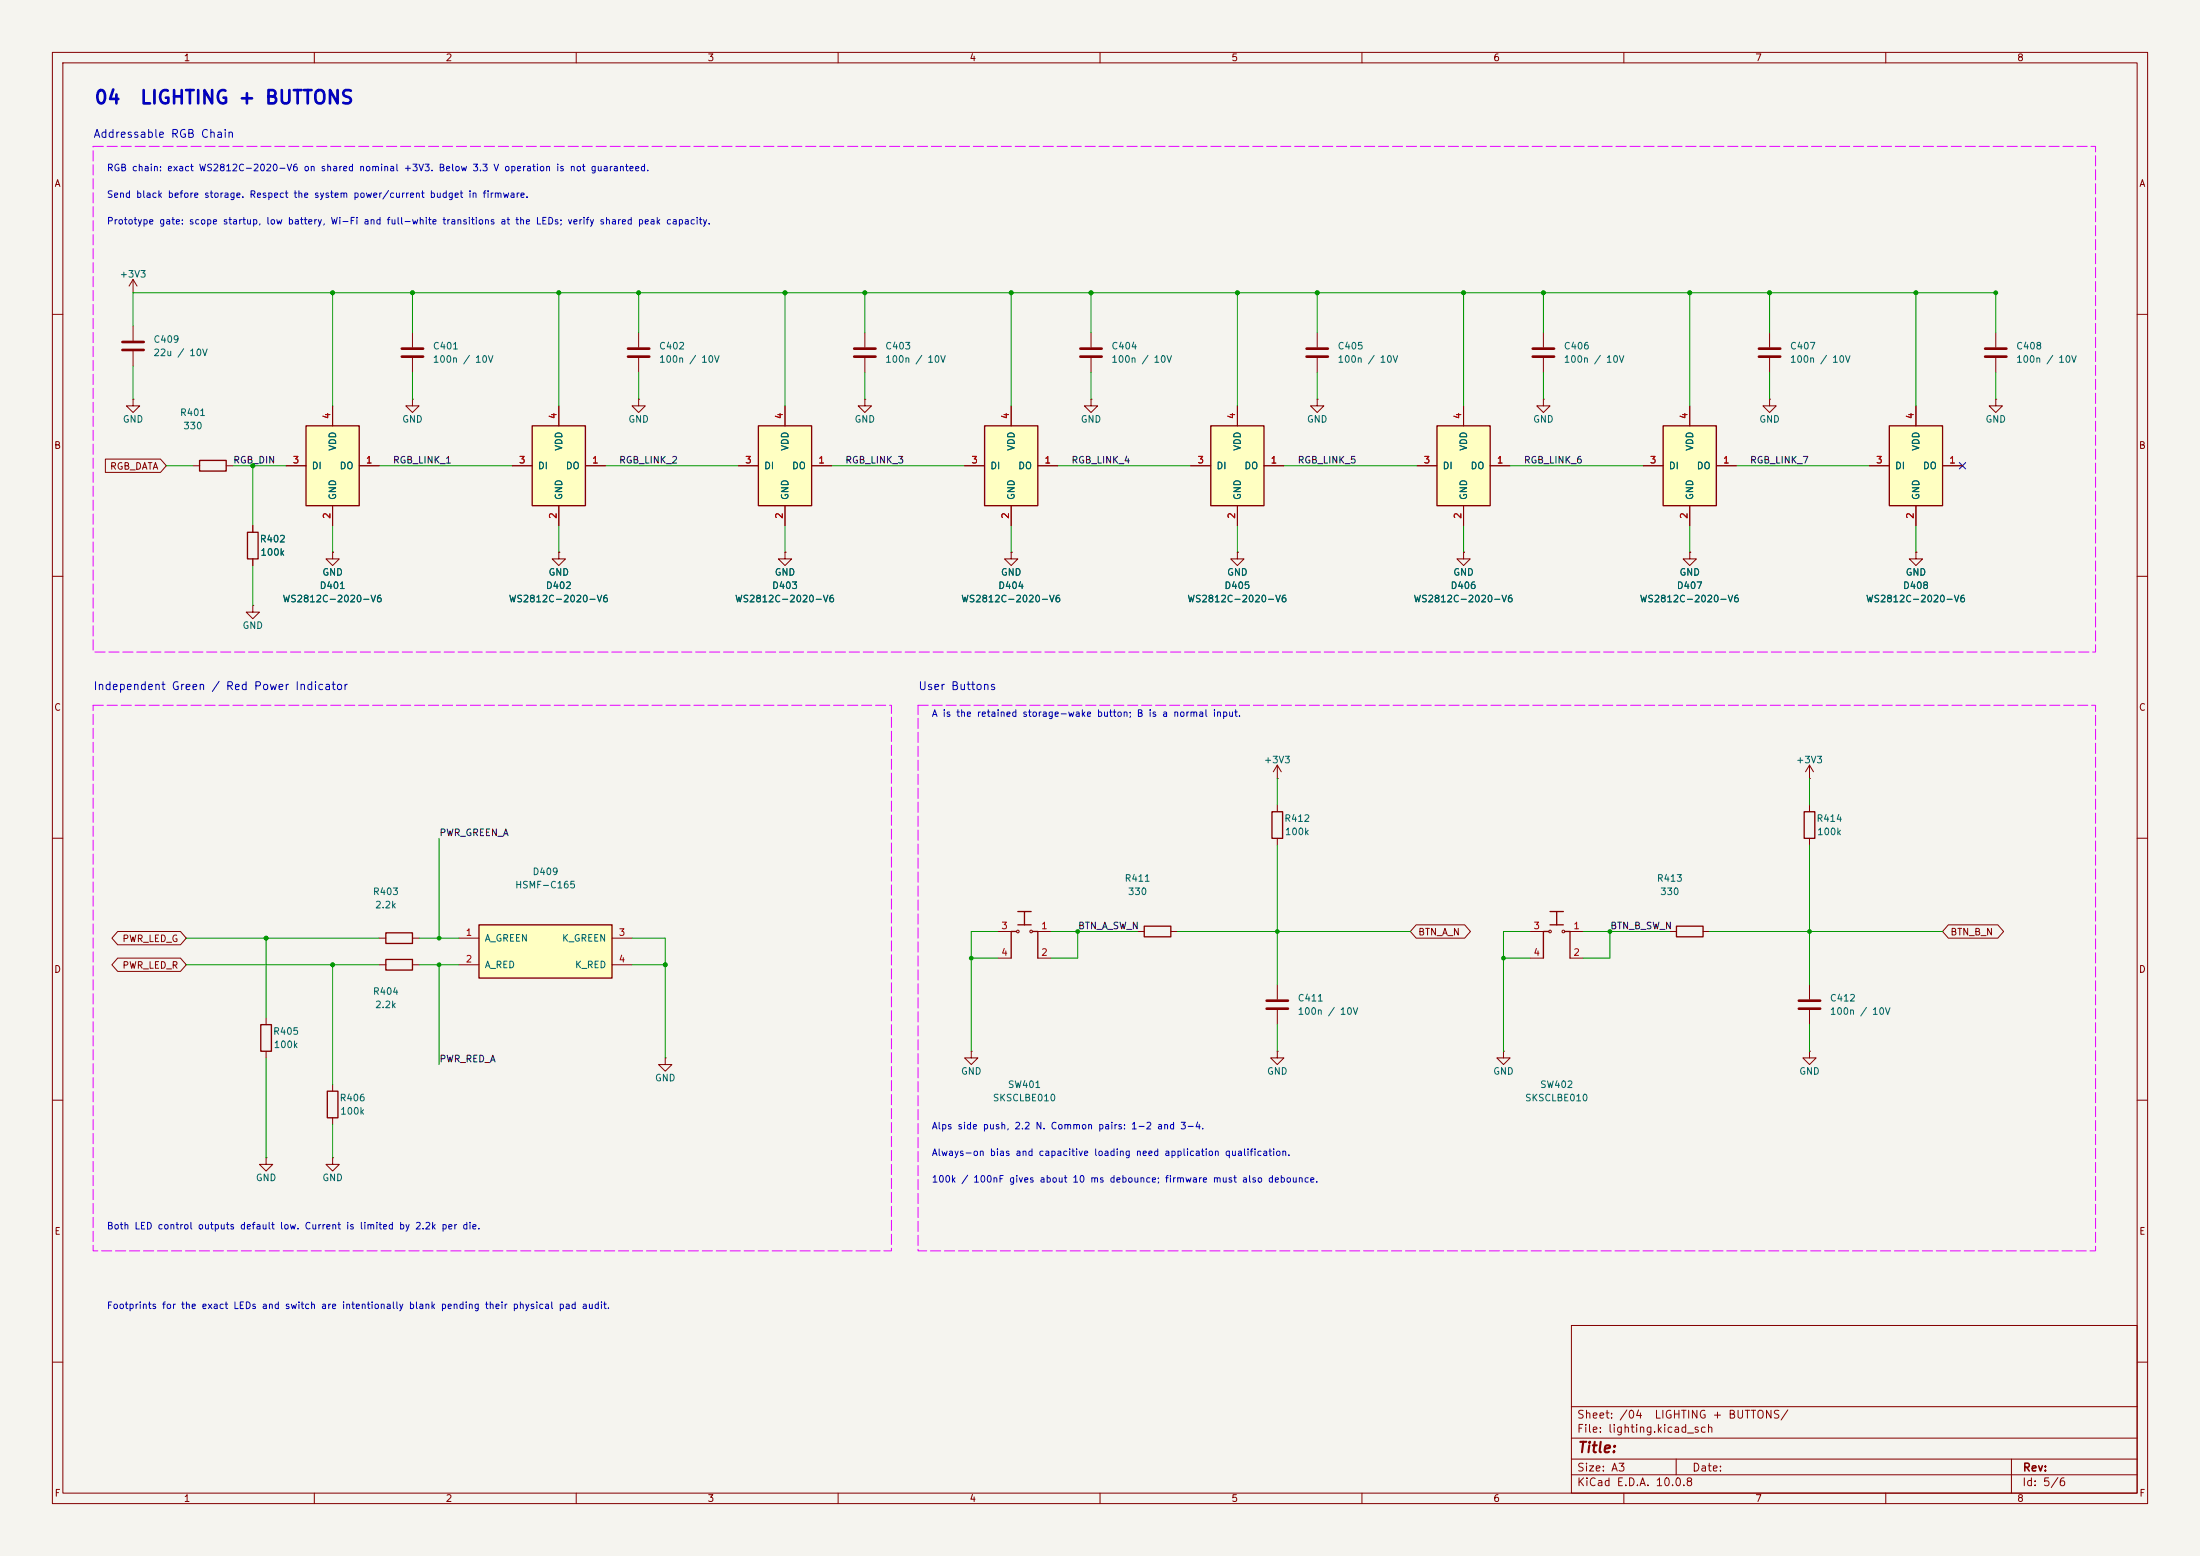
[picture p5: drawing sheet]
<svg xmlns="http://www.w3.org/2000/svg" width="420mm" height="297mm" viewBox="0 0 420 297" stroke-linecap="round" stroke-linejoin="round" font-family="sans-serif">
<path d="M0 0h420v297h-420z" fill="#f5f4ef" stroke="#f5f4ef" stroke-width=".19"/>
<g fill="none" stroke="#840000" stroke-width=".19">
<path d="M10 10h400v277h-400zM12 12h396v273h-396zM60 10v2M110 10v2M160 10v2M210 10v2M260 10v2M310 10v2M360 10v2M10 60h2M25.4 76.2v1.3h1.3l-1.3 1.2-1.3-1.2h1.3M25.4 76.2h.1"/>
<path d="M408 60h2M10 110h2M279.4 105.4v1.3h1.3l-1.3 1.3-1.3-1.3h1.3M279.4 105.4h.1M408 110h2M10 160h2M408 160h2M10 210h2M408 210h2M300 253h108v32h-108zM10 260h2M300 278.5h108"/>
<path d="M300 274.5h108M300 268.5h108M320 278.5v3M384 278.5v6.5M408 260h2M60 285v2M110 285v2M160 285v2M210 285v2M260 285v2M300 281.5h108M310 285v2"/>
<path d="M360 285v2"/>
</g>
<path d="M317.5 81.3h10.2v15.2h-10.2z" fill="#ffffc2"/>
<path d="M317.5 81.3h10.2v15.2h-10.2z" fill="none" stroke="#840000" stroke-width=".25"/>
<path d="M165.1 76.2v1.3h1.3l-1.3 1.2-1.3-1.2h1.3M165.1 76.2h.1M322.6 77.5v3.8M313.7 88.9h3.8M322.6 96.5v3.8M327.7 88.9h3.8M106.7 105.4v1.3h1.2l-1.2 1.3-1.3-1.3h1.3M106.7 105.4h.1" fill="none" stroke="#840000" stroke-width=".19"/>
<path d="M91.4 176.5h25.4v10.2h-25.4z" fill="#ffffc2"/>
<path d="M73.7 178.1h5v2h-5zM91.4 176.5h25.4v10.2h-25.4zM73.7 183.1h5v2.1h-5z" fill="none" stroke="#840000" stroke-width=".25"/>
<path d="M381 76.2v1.3h1.3l-1.3 1.2-1.3-1.2h1.3M381 76.2h.1M381 63.5v2.8M381 68.3v2.8M72.4 179.1h1.3M78.7 179.1h1.3M87.6 179.1h3.8M116.8 179.1h3.8M72.4 184.2h1.3M78.7 184.2h1.3M87.6 184.2h3.8M116.8 184.2h3.8" fill="none" stroke="#840000" stroke-width=".19"/>
<path d="M379 66.5h4M379 68.1h4" fill="none" stroke="#840000" stroke-width=".51"/>
<path d="M360.7 81.3h10.1v15.2h-10.1z" fill="#ffffc2"/>
<path d="M360.7 81.3h10.1v15.2h-10.1z" fill="none" stroke="#840000" stroke-width=".25"/>
<path d="M251.5 76.2v1.3h1.2l-1.2 1.2-1.3-1.2h1.3M251.5 76.2h.1M251.5 63.5v2.8M251.5 68.3v2.8M365.8 77.5v3.8M356.9 88.9h3.8M365.8 96.5v3.8M370.8 88.9h3.8" fill="none" stroke="#840000" stroke-width=".19"/>
<path d="M249.4 66.5h4.1M249.4 68.1h4.1" fill="none" stroke="#840000" stroke-width=".51"/>
<path d="M231.1 81.3h10.2v15.2h-10.2z" fill="#ffffc2"/>
<g fill="none" stroke="#840000" stroke-width=".25">
<path d="M231.1 81.3h10.2v15.2h-10.2zM344.4 154.9h2.1v5.1h-2.1zM194.1 177.8h-1.1v5.1M194.3 174h2.5M194.3 176.5h2.5M195.6 174v2.5M197.1 177.8h1v5.1M295.7 177.8h-1.1v5.1M295.9 174h2.5M295.9 176.5h2.5M297.2 174v2.5M298.7 177.8h1v5.1"/>
<path d="M320 176.8h5.1v2h-5.1zM62.5 208.3h2v5.1h-2z"/>
</g>
<g fill="none" stroke="#840000" stroke-width=".19">
<path d="M121.9 63.5v2.8M121.9 68.3v2.8M208.3 76.2v1.3h1.2l-1.2 1.2-1.3-1.2h1.3M208.3 76.2h.1M208.3 63.5v2.8M208.3 68.3v2.8M236.2 77.5v3.8M294.6 76.2v1.3h1.3l-1.3 1.2-1.2-1.2h1.2M294.6 76.2h.1M294.6 63.5v2.8M294.6 68.3v2.8M337.8 76.2v1.3h1.3l-1.3 1.2-1.3-1.2h1.3"/>
<path d="M337.8 76.2h.1M337.8 63.5v2.8M337.8 68.3v2.8M227.3 88.9h3.8M236.2 96.5v3.8M241.3 88.9h3.8M48.3 115.6v1.2h1.2l-1.2 1.3-1.3-1.3h1.3M48.3 115.6h.1M322.6 105.4v1.3h1.2l-1.2 1.3-1.3-1.3h1.3M322.6 105.4h.1M365.8 105.4v1.3h1.2l-1.2 1.3-1.3-1.3h1.3M365.8 105.4h.1"/>
<path d="M345.4 148.6h.1M345.4 146.1v2.5M345.4 153.7v1.2M345.4 146.1l-.7 1.2M345.4 146.1l.8 1.2M190.5 177.8h2.5M198.1 177.8h2.6M292.1 177.8h2.5M299.7 177.8h2.6M318.8 177.8h1.2M325.1 177.8h1.3M345.4 160v1.3"/>
<path d="M190.5 182.9h2.5M198.1 182.9h2.6M243.8 188v2.8M243.8 192.8v2.8M292.1 182.9h2.5M299.7 182.9h2.6M345.4 188v2.8M345.4 192.8v2.8M63.5 207v1.3M63.5 213.4v1.2M287 200.7v1.2h1.3l-1.3 1.3-1.3-1.3h1.3M287 200.7h.1"/>
<path d="M345.4 200.7v1.2h1.3l-1.3 1.3-1.2-1.3h1.2M345.4 200.7h.1"/>
<circle cx="194.3" cy="177.8" r=".25"/>
<circle cx="196.8" cy="177.8" r=".25"/>
<circle cx="295.9" cy="177.8" r=".25"/>
<circle cx="298.4" cy="177.8" r=".25"/>
</g>
<path d="M119.9 66.5h4.1M119.9 68.1h4.1M206.2 66.5h4.1M206.2 68.1h4.1M292.6 66.5h4.1M292.6 68.1h4.1M335.8 66.5h4.1M335.8 68.1h4.1M241.8 191h4.1M241.8 192.5h4.1M343.4 191h4.1M343.4 192.5h4.1" fill="none" stroke="#840000" stroke-width=".51"/>
<path d="M188 81.3h10.1v15.2h-10.1z" fill="#ffffc2"/>
<path d="M38.1 87.9h5.1v2h-5.1zM188 81.3h10.1v15.2h-10.1zM49.8 195.6h2v5.1h-2z" fill="none" stroke="#840000" stroke-width=".25"/>
<g fill="none" stroke="#840000" stroke-width=".19">
<path d="M25.4 62.2v2.8M25.4 67.1v2.8M193 77.5v3.8M36.8 88.9h1.3M43.2 88.9h1.2M184.1 88.9h3.9M193 96.5v3.8M198.1 88.9h3.8M193 105.4v1.3h1.3l-1.3 1.3-1.2-1.3h1.2M193 105.4h.1M50.8 194.3v1.3M50.8 200.7v1.2"/>
<path d="M127 201.9v1.3h1.3l-1.3 1.3-1.3-1.3h1.3M127 201.9h.1"/>
</g>
<path d="M23.4 65.3h4M23.4 66.8h4" fill="none" stroke="#840000" stroke-width=".51"/>
<path d="M58.4 81.3h10.2v15.2h-10.2z" fill="#ffffc2"/>
<path d="M58.4 81.3h10.2v15.2h-10.2zM47.2 101.6h2.1v5.1h-2.1z" fill="none" stroke="#840000" stroke-width=".25"/>
<g fill="none" stroke="#840000" stroke-width=".19">
<path d="M63.5 77.5v3.8M165.1 63.5v2.8M165.1 68.3v2.8M54.6 88.9h3.8M63.5 96.5v3.8M68.6 88.9h3.8M48.3 100.3v1.3M48.3 106.7v1.3M63.5 105.4v1.3h1.3l-1.3 1.3-1.3-1.3h1.3M63.5 105.4h.1M243.8 148.6h.1M243.8 146.1l-.7 1.2"/>
<path d="M243.8 146.1l.8 1.2M243.8 146.1v2.5M50.8 221v1.2h1.3l-1.3 1.3-1.3-1.3h1.3M50.8 221h.1M63.5 221v1.2h1.3l-1.3 1.3-1.3-1.3h1.3M63.5 221h.1"/>
</g>
<path d="M163.1 66.5h4M163.1 68.1h4" fill="none" stroke="#840000" stroke-width=".51"/>
<path d="M274.3 81.3h10.2v15.2h-10.2z" fill="#ffffc2"/>
<path d="M274.3 81.3h10.2v15.2h-10.2zM242.8 154.9h2.1v5.1h-2.1zM218.4 176.8h5.1v2h-5.1z" fill="none" stroke="#840000" stroke-width=".25"/>
<g fill="none" stroke="#840000" stroke-width=".19">
<path d="M25.4 55.9h.1M25.4 53.3l-.8 1.3M25.4 53.3l.8 1.3M25.4 53.3v2.6M78.7 76.2v1.3h1.3l-1.3 1.2-1.2-1.2h1.2M78.7 76.2h.1M78.7 63.5v2.8M78.7 68.3v2.8M279.4 77.5v3.8M270.5 88.9h3.8M279.4 96.5v3.8M284.5 88.9h3.8"/>
<path d="M243.8 153.7v1.2M217.2 177.8h1.2M223.5 177.8h1.3M243.8 160v1.3M185.4 200.7v1.2h1.3l-1.3 1.3-1.3-1.3h1.3M185.4 200.7h.1M243.8 200.7v1.2h1.3l-1.3 1.3-1.2-1.3h1.2M243.8 200.7h.1"/>
</g>
<path d="M76.7 66.5h4.1M76.7 68.1h4.1" fill="none" stroke="#840000" stroke-width=".51"/>
<path d="M144.8 81.3h10.1v15.2h-10.1z" fill="#ffffc2"/>
<path d="M144.8 81.3h10.1v15.2h-10.1z" fill="none" stroke="#840000" stroke-width=".25"/>
<path d="M149.9 77.5v3.8M141 88.9h3.8M149.9 96.5v3.8M154.9 88.9h3.8M149.9 105.4v1.3h1.2l-1.2 1.3-1.3-1.3h1.3M149.9 105.4h.1M236.2 105.4v1.3h1.3l-1.3 1.3-1.3-1.3h1.3M236.2 105.4h.1" fill="none" stroke="#840000" stroke-width=".19"/>
<path d="M101.6 81.3h10.2v15.2h-10.2z" fill="#ffffc2"/>
<path d="M101.6 81.3h10.2v15.2h-10.2z" fill="none" stroke="#840000" stroke-width=".25"/>
<g fill="none" stroke="#840000" stroke-width=".19">
<path d="M63.5 77.5v3.8M106.7 77.5v3.8M121.9 76.2v1.3h1.3l-1.3 1.2-1.3-1.2h1.3M121.9 76.2h.1M149.9 77.5v3.8M193 77.5v3.8M236.2 77.5v3.8M279.4 77.5v3.8M322.6 77.5v3.8M365.8 77.5v3.8M20.1 87.6h10.5l1.1 1.3-1.1 1.3h-10.5zM54.6 88.9h3.8"/>
<path d="M63.5 96.5v3.8M68.6 88.9h3.8M97.8 88.9h3.8M106.7 96.5v3.8M111.8 88.9h3.8M141 88.9h3.8M149.9 96.5v3.8M154.9 88.9h3.8M184.1 88.9h3.9M193 96.5v3.8M198.1 88.9h3.8M227.3 88.9h3.8"/>
<path d="M236.2 96.5v3.8M241.3 88.9h3.8M270.5 88.9h3.8M279.4 96.5v3.8M284.5 88.9h3.8M313.7 88.9h3.8M322.6 96.5v3.8M327.7 88.9h3.8M356.9 88.9h3.8M365.8 96.5v3.8M370.8 88.9h3.8M48.3 100.3v1.3"/>
<path d="M48.3 106.7v1.3M63.5 105.4h.1M106.7 105.4h.1M149.9 105.4h.1M193 105.4h.1M236.2 105.4h.1M279.4 105.4h.1M322.6 105.4h.1M365.8 105.4h.1M22.5 177.8h11.9l1.2 1.3-1.2 1.2h-11.9l-1.1-1.2zM270.4 176.5h9.2l1.1 1.3-1.1 1.3h-9.2l-1.2-1.3zM372 176.5h9.4l1.1 1.3-1.1 1.3h-9.4l-1.2-1.3z"/>
<path d="M22.5 182.9h11.9l1.2 1.3-1.2 1.2h-11.9l-1.1-1.2z"/>
</g>
<g fill="none" stroke="#009600" stroke-width=".19">
<path d="M63.5 55.9v21.6M78.7 55.9v7.6M106.7 55.9v21.6M121.9 55.9v7.6M149.9 55.9v21.6M165.1 55.9v7.6M193 55.9v21.6M208.3 55.9v7.6M236.2 55.9v21.6M251.5 55.9v7.6M279.4 55.9v21.6M294.6 55.9v7.6"/>
<path d="M322.6 55.9v21.6M337.8 55.9v7.6M365.8 55.9v21.6M25.4 62.2v-6.3h355.6v7.6M25.4 69.9v6.3M78.7 71.1v5.1M121.9 71.1v5.1M165.1 71.1v5.1M208.3 71.1v5.1M251.5 71.1v5.1M294.6 71.1v5.1M337.8 71.1v5.1"/>
<path d="M381 71.1v5.1M31.7 88.9h5.1M44.4 88.9h10.2M48.3 88.9v11.4M72.4 88.9h25.4M115.6 88.9h25.4M158.7 88.9h25.4M201.9 88.9h25.4M245.1 88.9h25.4M288.3 88.9h25.4M331.5 88.9h25.4M48.3 108v7.6"/>
<path d="M63.5 100.3v5.1M106.7 100.3v5.1M149.9 100.3v5.1M193 100.3v5.1M236.2 100.3v5.1M279.4 100.3v5.1M322.6 100.3v5.1M365.8 100.3v5.1M243.8 148.6v5.1M345.4 148.6v5.1M35.6 179.1h36.8M50.8 179.1v15.2"/>
<path d="M80 179.1h7.6M83.8 160v19.1M120.6 179.1h6.4v22.8M190.5 177.8h-5.1v22.9M200.7 177.8h16.5M205.7 177.8v5.1h-5M224.8 177.8h44.4M243.8 161.3v26.7M292.1 177.8h-5.1v22.9M302.3 177.8h16.5M307.3 177.8v5.1h-5M326.4 177.8h44.4"/>
<path d="M345.4 161.3v26.7M35.6 184.2h36.8M63.5 184.2v22.8M80 184.2h7.6M83.8 184.2v19M120.6 184.2h6.4M185.4 182.9h5.1M243.8 195.6v5.1M287 182.9h5.1M345.4 195.6v5.1M50.8 201.9v19.1M63.5 214.6v6.4"/>
</g>
<path d="M374 88.3l1.3 1.2M375.3 88.3l-1.3 1.2" fill="none" stroke="#000084" stroke-width=".19"/>
<path d="M17.8 27.9h382.2v96.6h-382.2zM17.8 134.6h152.4v104.2h-152.4zM175.3 134.6h224.7v104.2h-224.7z" fill="none" stroke="#e600ff" stroke-width=".19" stroke-dasharray="2 .7"/>
<g fill="#009600">
<circle cx="63.5" cy="55.9" r=".46"/>
<circle cx="78.7" cy="55.9" r=".46"/>
<circle cx="193" cy="55.9" r=".46"/>
<circle cx="208.3" cy="55.9" r=".46"/>
<circle cx="106.7" cy="55.9" r=".46"/>
<circle cx="121.9" cy="55.9" r=".46"/>
<circle cx="127" cy="184.2" r=".46"/>
<circle cx="322.6" cy="55.9" r=".46"/>
<circle cx="337.8" cy="55.9" r=".46"/>
<circle cx="365.8" cy="55.9" r=".46"/>
<circle cx="381" cy="55.9" r=".46"/>
<circle cx="294.6" cy="55.9" r=".46"/>
<circle cx="149.9" cy="55.9" r=".46"/>
<circle cx="165.1" cy="55.9" r=".46"/>
<circle cx="185.4" cy="182.9" r=".46"/>
<circle cx="205.7" cy="177.8" r=".46"/>
<circle cx="243.8" cy="177.8" r=".46"/>
<circle cx="83.8" cy="179.1" r=".46"/>
<circle cx="83.8" cy="184.2" r=".46"/>
<circle cx="63.5" cy="184.2" r=".46"/>
<circle cx="50.8" cy="179.1" r=".46"/>
<circle cx="48.3" cy="88.9" r=".46"/>
<circle cx="345.4" cy="177.8" r=".46"/>
<circle cx="307.3" cy="177.8" r=".46"/>
<circle cx="287" cy="182.9" r=".46"/>
<circle cx="236.2" cy="55.9" r=".46"/>
<circle cx="251.5" cy="55.9" r=".46"/>
<circle cx="279.4" cy="55.9" r=".46"/>
</g>
<g font-size="2.5" fill="#0000c2">
<text x="17.9" y="20.5">04</text>
<text x="26.6" y="20.5">LIGHTING + BUTTONS</text>
</g>
<text font-size="2" fill="#840000" x="301" y="277.8">Title:</text>
<g font-size="1.5" fill="#0000c2">
<text x="17.7" y="26.7">Addressable RGB Chain</text>
<text x="17.7" y="132.1">Independent Green / Red Power Indicator</text>
<text x="175.2" y="132.1">User Buttons</text>
</g>
<g font-size="1.5" fill="#840000">
<text x="300.9" y="273.8">File: lighting.kicad_sch</text>
<text x="300.9" y="271.1">Sheet: /04</text>
<text x="315.7" y="271.1">LIGHTING + BUTTONS/</text>
<text x="300.9" y="281.2">Size: A3</text>
<text x="322.9" y="281.2">Date:</text>
<text x="386" y="281.2">Rev:</text>
<text x="300.9" y="284">KiCad E.D.A. 10.0.8</text>
<text x="385.9" y="284">Id: 5/6</text>
</g>
<g font-size="1.3" fill="#840000">
<text x="35" y="12">1</text>
<text x="85" y="12">2</text>
<text x="135" y="12">3</text>
<text x="185" y="12">4</text>
<text x="235" y="12">5</text>
<text x="285" y="12">6</text>
<text x="335" y="12">7</text>
<text x="385" y="12">8</text>
<text x="10.3" y="36">A</text>
<text x="408.3" y="36">A</text>
<text x="10.2" y="86">B</text>
<text x="20.9" y="90">RGB_DATA</text>
<text x="408.2" y="86">B</text>
<text x="10.2" y="136">C</text>
<text x="408.2" y="136">C</text>
<text x="270.6" y="178.9">BTN_A_N</text>
<text x="372.2" y="178.9">BTN_B_N</text>
<text x="10.2" y="186">D</text>
<text x="23.3" y="180.1">PWR_LED_G</text>
<text x="23.3" y="185.2">PWR_LED_R</text>
<text x="408.2" y="186">D</text>
<text x="10.3" y="236">E</text>
<text x="408.3" y="236">E</text>
<text x="10.3" y="286">F</text>
<text x="35" y="287">1</text>
<text x="85" y="287">2</text>
<text x="135" y="287">3</text>
<text x="185" y="287">4</text>
<text x="235" y="287">5</text>
<text x="285" y="287">6</text>
<text x="335" y="287">7</text>
<text x="385" y="287">8</text>
<text x="408.3" y="286">F</text>
</g>
<g font-size="1.3" fill="#0000c2">
<text x="20.3" y="33">RGB chain: exact WS2812C-2020-V6 on shared nominal +3V3. Below 3.3 V operation is not guaranteed.</text>
<text x="20.3" y="38.1">Send black before storage. Respect the system power/current budget in firmware.</text>
<text x="20.3" y="43.2">Prototype gate: scope startup, low battery, Wi-Fi and full-white transitions at the LEDs; verify shared peak capacity.</text>
<text x="177.8" y="137.1">A is the retained storage-wake button; B is a normal input.</text>
<text x="177.8" y="215.9">Alps side push, 2.2 N. Common pairs: 1-2 and 3-4.</text>
<text x="177.8" y="221">Always-on bias and capacitive loading need application qualification.</text>
<text x="177.8" y="226">100k / 100nF gives about 10 ms debounce; firmware must also debounce.</text>
<text x="20.3" y="235">Both LED control outputs default low. Current is limited by 2.2k per die.</text>
<text x="20.3" y="250.2">Footprints for the exact LEDs and switch are intentionally blank pending their physical pad audit.</text>
</g>
<g font-size="1.3" fill="#006464">
<text x="22.7" y="53.3">+3V3</text>
<text x="29.2" y="65.7">C409</text>
<text x="29.2" y="68.3">22u / 10V</text>
<text x="82.5" y="67">C401</text>
<text x="82.5" y="69.5">100n / 10V</text>
<text x="125.7" y="67">C402</text>
<text x="125.7" y="69.5">100n / 10V</text>
<text x="168.9" y="67">C403</text>
<text x="168.9" y="69.5">100n / 10V</text>
<text x="212.1" y="67">C404</text>
<text x="212.1" y="69.5">100n / 10V</text>
<text x="255.3" y="67">C405</text>
<text x="255.3" y="69.5">100n / 10V</text>
<text x="298.4" y="67">C406</text>
<text x="298.4" y="69.5">100n / 10V</text>
<text x="341.6" y="67">C407</text>
<text x="341.6" y="69.5">100n / 10V</text>
<text x="384.8" y="67">C408</text>
<text x="384.8" y="69.5">100n / 10V</text>
<text x="23.3" y="81">GND</text>
<text x="34.3" y="79.7">R401</text>
<text x="34.9" y="82.2">330</text>
<text x="76.7" y="81">GND</text>
<text x="119.9" y="81">GND</text>
<text x="163" y="81">GND</text>
<text x="206.2" y="81">GND</text>
<text x="249.4" y="81">GND</text>
<text x="292.6" y="81">GND</text>
<text x="335.8" y="81">GND</text>
<text x="378.9" y="81">GND</text>
<text x="59.4" y="89.9">DI</text>
<text x="64.5" y="86.2" transform="rotate(-90 64.5 86.2)">VDD</text>
<text x="64.7" y="89.9">DO</text>
<text x="102.6" y="89.9">DI</text>
<text x="107.6" y="86.2" transform="rotate(-90 107.6 86.2)">VDD</text>
<text x="107.9" y="89.9">DO</text>
<text x="145.8" y="89.9">DI</text>
<text x="150.8" y="86.2" transform="rotate(-90 150.8 86.2)">VDD</text>
<text x="151.1" y="89.9">DO</text>
<text x="188.9" y="89.9">DI</text>
<text x="194" y="86.2" transform="rotate(-90 194 86.2)">VDD</text>
<text x="194.3" y="89.9">DO</text>
<text x="232.1" y="89.9">DI</text>
<text x="237.2" y="86.2" transform="rotate(-90 237.2 86.2)">VDD</text>
<text x="237.5" y="89.9">DO</text>
<text x="275.3" y="89.9">DI</text>
<text x="280.4" y="86.2" transform="rotate(-90 280.4 86.2)">VDD</text>
<text x="280.6" y="89.9">DO</text>
<text x="318.5" y="89.9">DI</text>
<text x="323.5" y="86.2" transform="rotate(-90 323.5 86.2)">VDD</text>
<text x="323.8" y="89.9">DO</text>
<text x="361.7" y="89.9">DI</text>
<text x="366.7" y="86.2" transform="rotate(-90 366.7 86.2)">VDD</text>
<text x="367" y="89.9">DO</text>
<text x="64.5" y="95.5" transform="rotate(-90 64.5 95.5)">GND</text>
<text x="107.6" y="95.5" transform="rotate(-90 107.6 95.5)">GND</text>
<text x="150.8" y="95.5" transform="rotate(-90 150.8 95.5)">GND</text>
<text x="194" y="95.5" transform="rotate(-90 194 95.5)">GND</text>
<text x="237.2" y="95.5" transform="rotate(-90 237.2 95.5)">GND</text>
<text x="280.4" y="95.5" transform="rotate(-90 280.4 95.5)">GND</text>
<text x="323.5" y="95.5" transform="rotate(-90 323.5 95.5)">GND</text>
<text x="366.7" y="95.5" transform="rotate(-90 366.7 95.5)">GND</text>
<text x="49.5" y="103.8">R402</text>
<text x="49.6" y="106.4">100k</text>
<text x="60.9" y="112.7">D401</text>
<text x="61.4" y="110.2">GND</text>
<text x="104.1" y="112.7">D402</text>
<text x="104.6" y="110.2">GND</text>
<text x="147.3" y="112.7">D403</text>
<text x="147.8" y="110.2">GND</text>
<text x="190.5" y="112.7">D404</text>
<text x="191" y="110.2">GND</text>
<text x="233.6" y="112.7">D405</text>
<text x="234.2" y="110.2">GND</text>
<text x="276.8" y="112.7">D406</text>
<text x="277.3" y="110.2">GND</text>
<text x="320" y="112.7">D407</text>
<text x="320.5" y="110.2">GND</text>
<text x="363.2" y="112.7">D408</text>
<text x="363.7" y="110.2">GND</text>
<text x="53.8" y="115.3">WS2812C-2020-V6</text>
<text x="97" y="115.3">WS2812C-2020-V6</text>
<text x="140.2" y="115.3">WS2812C-2020-V6</text>
<text x="183.4" y="115.3">WS2812C-2020-V6</text>
<text x="226.6" y="115.3">WS2812C-2020-V6</text>
<text x="269.7" y="115.3">WS2812C-2020-V6</text>
<text x="312.9" y="115.3">WS2812C-2020-V6</text>
<text x="356.1" y="115.3">WS2812C-2020-V6</text>
<text x="46.2" y="120.3">GND</text>
<text x="241.2" y="146">+3V3</text>
<text x="342.8" y="146">+3V3</text>
<text x="245.1" y="157.2">R412</text>
<text x="245.2" y="159.7">100k</text>
<text x="346.7" y="157.2">R414</text>
<text x="346.8" y="159.7">100k</text>
<text x="101.6" y="167.3">D409</text>
<text x="71.1" y="171.1">R403</text>
<text x="71.5" y="173.7">2.2k</text>
<text x="98.2" y="169.9">HSMF-C165</text>
<text x="214.6" y="168.6">R411</text>
<text x="215.2" y="171.1">330</text>
<text x="316.2" y="168.6">R413</text>
<text x="316.8" y="171.1">330</text>
<text x="92.4" y="180">A_GREEN</text>
<text x="92.4" y="185.1">A_RED</text>
<text x="107.2" y="180">K_GREEN</text>
<text x="109.7" y="185.1">K_RED</text>
<text x="71.1" y="190.2">R404</text>
<text x="247.6" y="191.5">C411</text>
<text x="349.2" y="191.5">C412</text>
<text x="52" y="197.8">R405</text>
<text x="71.5" y="192.7">2.2k</text>
<text x="247.6" y="194">100n / 10V</text>
<text x="349.2" y="194">100n / 10V</text>
<text x="52.2" y="200.4">100k</text>
<text x="124.9" y="206.7">GND</text>
<text x="183.4" y="205.4">GND</text>
<text x="192.3" y="208">SW401</text>
<text x="241.8" y="205.4">GND</text>
<text x="285" y="205.4">GND</text>
<text x="293.9" y="208">SW402</text>
<text x="343.4" y="205.4">GND</text>
<text x="64.7" y="210.5">R406</text>
<text x="64.9" y="213.1">100k</text>
<text x="189.4" y="210.5">SKSCLBE010</text>
<text x="291" y="210.5">SKSCLBE010</text>
<text x="48.7" y="225.8">GND</text>
<text x="61.4" y="225.8">GND</text>
</g>
<g font-size="1.3" fill="#a90000">
<text x="63.4" y="80.1" transform="rotate(-90 63.4 80.1)">4</text>
<text x="106.5" y="80.1" transform="rotate(-90 106.5 80.1)">4</text>
<text x="149.7" y="80.1" transform="rotate(-90 149.7 80.1)">4</text>
<text x="192.9" y="80.1" transform="rotate(-90 192.9 80.1)">4</text>
<text x="236.1" y="80.1" transform="rotate(-90 236.1 80.1)">4</text>
<text x="279.3" y="80.1" transform="rotate(-90 279.3 80.1)">4</text>
<text x="322.4" y="80.1" transform="rotate(-90 322.4 80.1)">4</text>
<text x="365.6" y="80.1" transform="rotate(-90 365.6 80.1)">4</text>
<text x="55.8" y="88.8">3</text>
<text x="69.8" y="88.8">1</text>
<text x="99" y="88.8">3</text>
<text x="112.9" y="88.8">1</text>
<text x="142.1" y="88.8">3</text>
<text x="156.1" y="88.8">1</text>
<text x="185.3" y="88.8">3</text>
<text x="199.3" y="88.8">1</text>
<text x="228.5" y="88.8">3</text>
<text x="242.5" y="88.8">1</text>
<text x="271.7" y="88.8">3</text>
<text x="285.7" y="88.8">1</text>
<text x="314.9" y="88.8">3</text>
<text x="328.8" y="88.8">1</text>
<text x="358" y="88.8">3</text>
<text x="372" y="88.8">1</text>
<text x="63.4" y="99.2" transform="rotate(-90 63.4 99.2)">2</text>
<text x="106.5" y="99.2" transform="rotate(-90 106.5 99.2)">2</text>
<text x="149.7" y="99.2" transform="rotate(-90 149.7 99.2)">2</text>
<text x="192.9" y="99.2" transform="rotate(-90 192.9 99.2)">2</text>
<text x="236.1" y="99.2" transform="rotate(-90 236.1 99.2)">2</text>
<text x="279.3" y="99.2" transform="rotate(-90 279.3 99.2)">2</text>
<text x="322.4" y="99.2" transform="rotate(-90 322.4 99.2)">2</text>
<text x="365.6" y="99.2" transform="rotate(-90 365.6 99.2)">2</text>
<text x="88.8" y="178.9">1</text>
<text x="118" y="178.9">3</text>
<text x="191" y="177.7">3</text>
<text x="198.7" y="177.7">1</text>
<text x="292.6" y="177.7">3</text>
<text x="300.3" y="177.7">1</text>
<text x="88.8" y="184">2</text>
<text x="118" y="184">4</text>
<text x="191" y="182.7">4</text>
<text x="198.7" y="182.7">2</text>
<text x="292.6" y="182.7">4</text>
<text x="300.3" y="182.7">2</text>
</g>
<g font-size="1.3" fill="#0f0f0f">
<text x="44.4" y="88.8">RGB_DIN</text>
<text x="74.9" y="88.8">RGB_LINK_1</text>
<text x="118.1" y="88.8">RGB_LINK_2</text>
<text x="161.3" y="88.8">RGB_LINK_3</text>
<text x="204.4" y="88.8">RGB_LINK_4</text>
<text x="247.6" y="88.8">RGB_LINK_5</text>
<text x="290.8" y="88.8">RGB_LINK_6</text>
<text x="334" y="88.8">RGB_LINK_7</text>
<text x="83.8" y="159.9">PWR_GREEN_A</text>
<text x="205.7" y="177.7">BTN_A_SW_N</text>
<text x="307.3" y="177.7">BTN_B_SW_N</text>
<text x="83.8" y="203.1">PWR_RED_A</text>
</g>
</svg>
